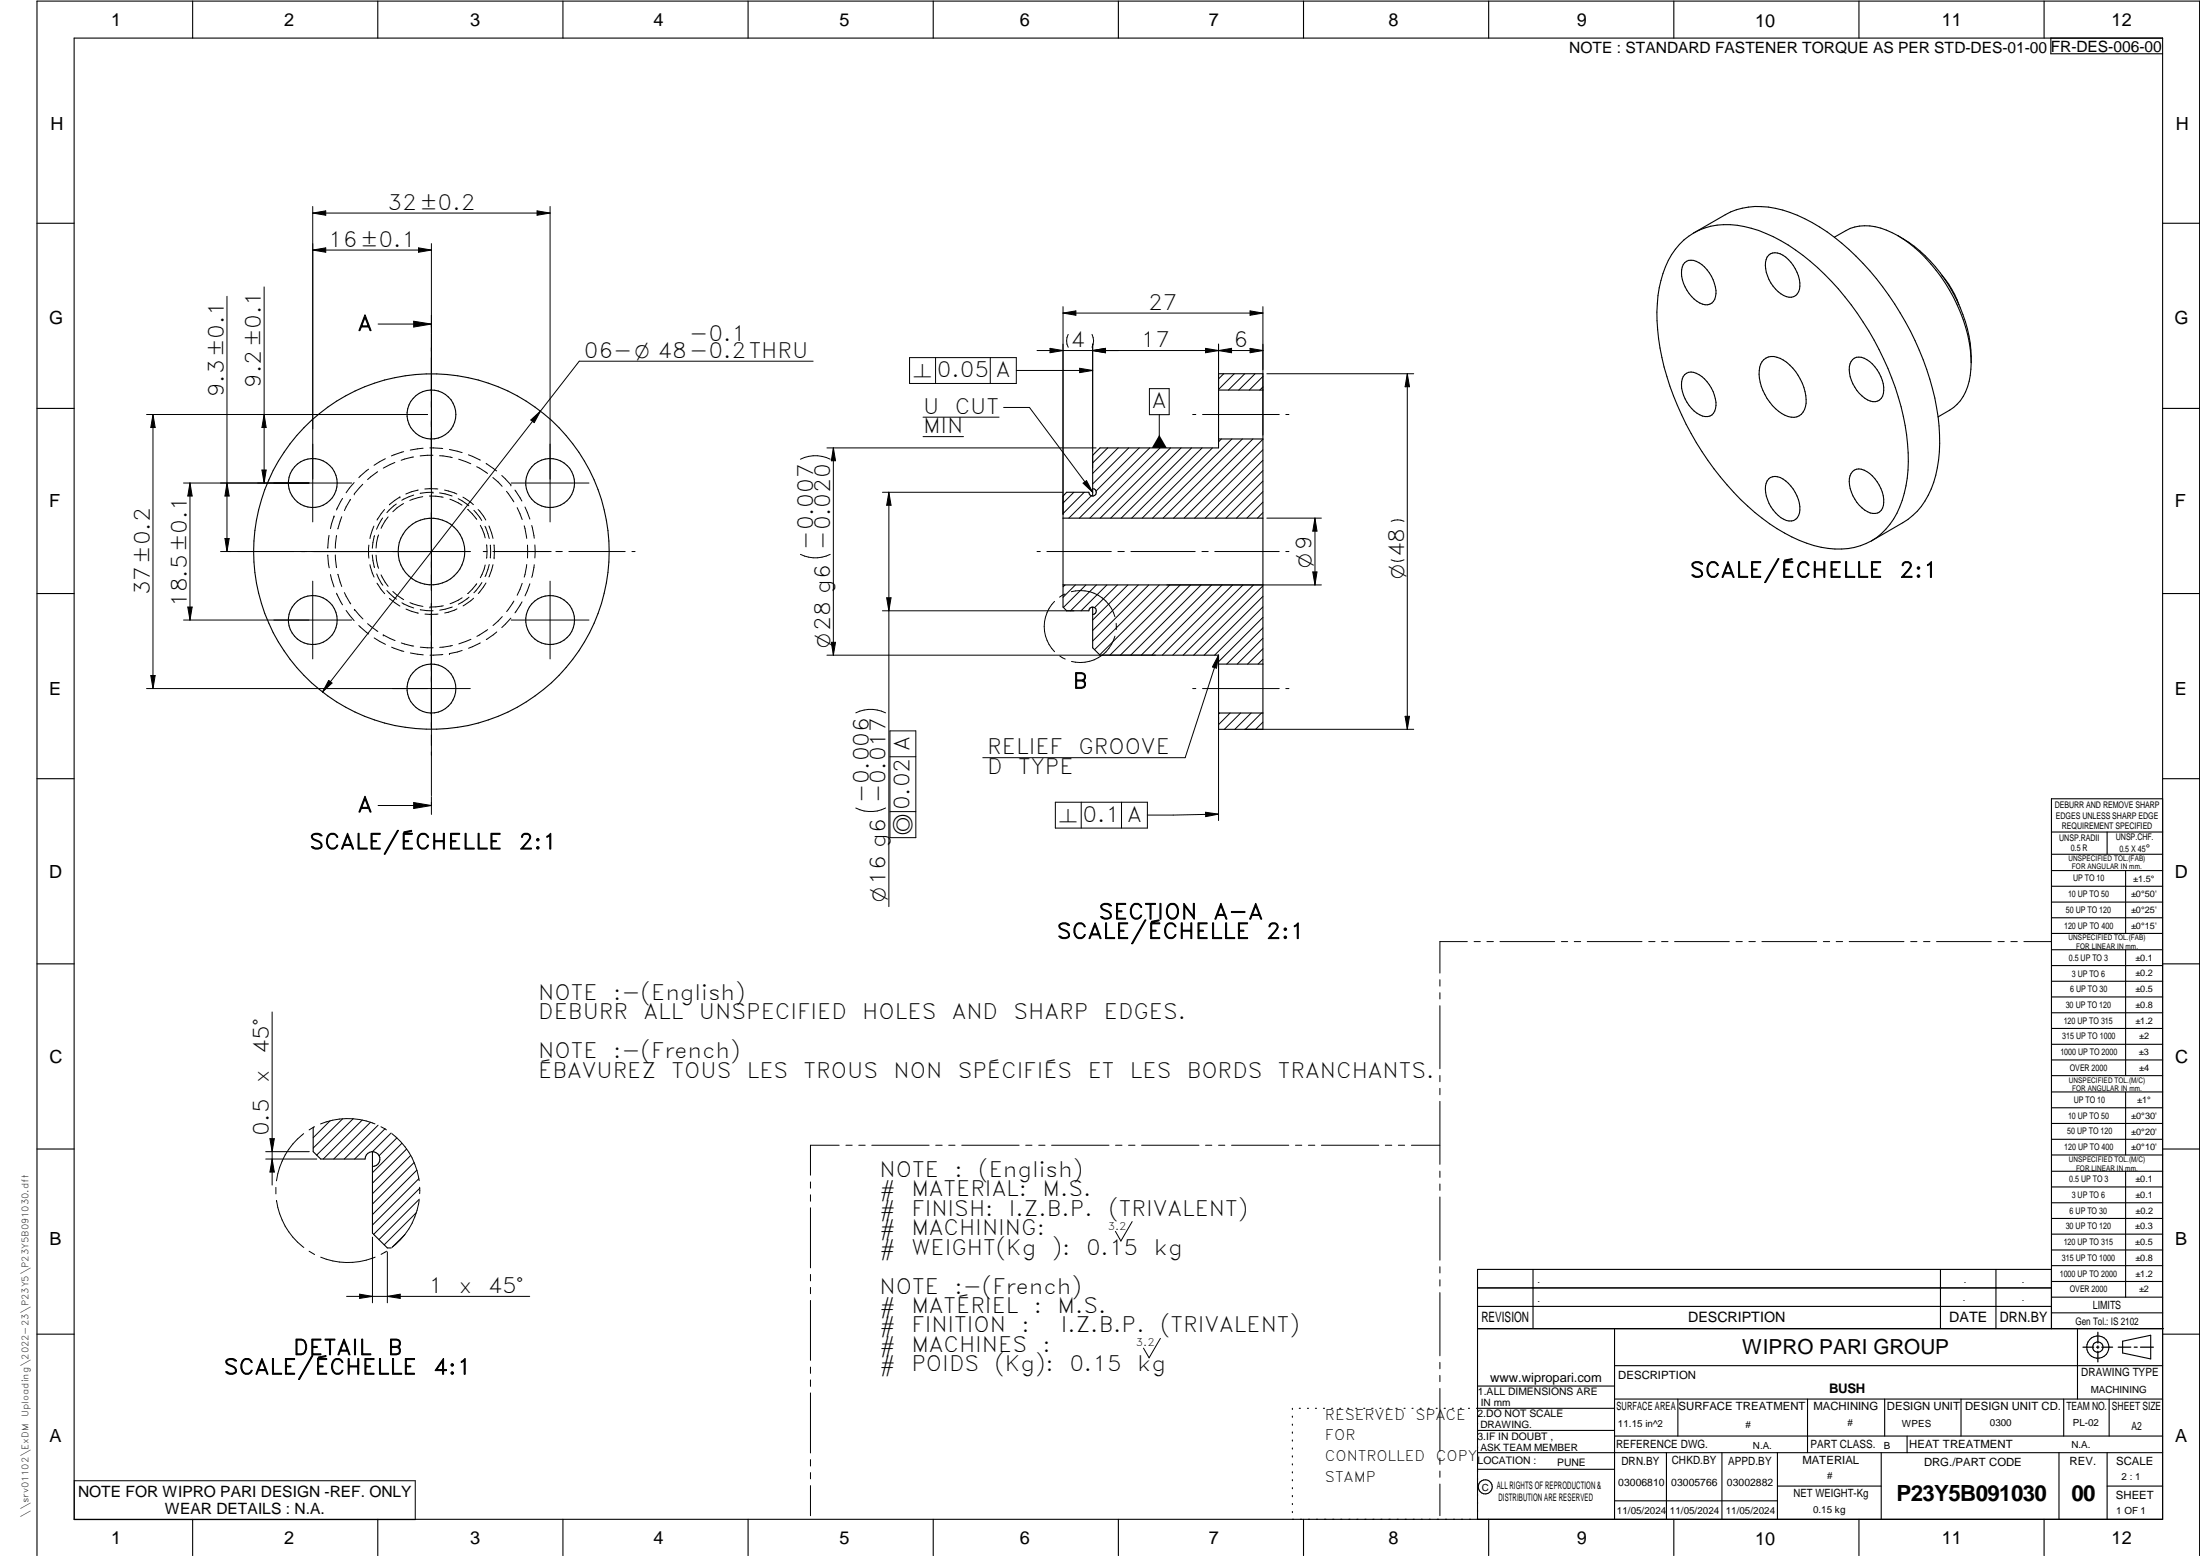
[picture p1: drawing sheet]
<svg xmlns="http://www.w3.org/2000/svg" width="594mm" height="420mm" viewBox="0 0 594 420" stroke-linecap="round" stroke-linejoin="round" font-family="sans-serif">
<g fill="none" stroke="#000" stroke-width=".3">
<path d="M20 10.3h564v400h-564zM52 .3v10M102 .3v10M152 .3v10M202 .3v10M252 .3v10M302 .3v10M352 .3v10M402 .3v10M452 .3v10M502 .3v10M552 .3v10"/>
<path d="M553.8 10.3v4.2h30.2M10 60.3h10M454.9 71a3.4 3.4 0 0 1 4.7 .5 9.8 9.8 0 0 1 3.6 8.6 2.66 2.66 0 0 1-4.2 1.7 9.6 9.6 0 0 1-4.7-9.7zM457.4 62.9l8.5-4.9a20.5 20.5 0 0 1 17.5-.6 55.6 55.6 0 0 1 23.3 17.8 78.4 78.4 0 0 1 16.7 37.4M457.4 62.9a19.3 19.3 0 0 1 15.5-1.3 46.8 46.8 0 0 1 19.8 12.5 78.7 78.7 0 0 1 22.2 43.3 34.9 34.9 0 0 1-3.6 22.8 18.2 18.2 0 0 1-5.9 5.8M457.4 62.9a19.5 19.5 0 0 0-8.9 12.8 48.4 48.4 0 0 0 1.6 26 77.7 77.7 0 0 0 27.8 39.7 33 33 0 0 0 19.4 6.9 17.2 17.2 0 0 0 8.1-2.3M477.6 68.9a3 3 0 0 1 3.9 0 10.1 10.1 0 0 1 4.4 9.2 2.7 2.7 0 0 1-4.2 1.7 9.5 9.5 0 0 1-4.8-9.7zM512.5 63.6a15.2 15.2 0 0 0-12.9-1.9l-4.3 2.4M512.5 63.6a44.3 44.3 0 0 1 19.2 28.7l.6 5.6M512.5 63.6a40.2 40.2 0 0 1 19.8 34.3M524.4 74.3l2.6 3.8 2 4.2M584 60.3h10"/>
<path d="M476.3 97.1a3.9 3.9 0 0 1 4.4-.3 13.4 13.4 0 0 1 6.8 13 3.6 3.6 0 0 1-5.5 2.3 13.4 13.4 0 0 1-6.8-13l.2-.8zM500.2 97.1a3 3 0 0 1 3.9 0 9.9 9.9 0 0 1 4.5 9.2 2.68 2.68 0 0 1-4.3 1.7 9.6 9.6 0 0 1-4.7-9.7zM532.3 97.9a15.1 15.1 0 0 1-4.7 12.1l-4.2 2.6M10 110.3h10M329.1 118.5h11.9M329.1 105.3h11.9M454.9 101.2a2.97 2.97 0 0 1 3.9 0 9.8 9.8 0 0 1 4.4 9.1 2.63 2.63 0 0 1-4.2 1.7 9.5 9.5 0 0 1-4.7-9.7zM523.4 112.6a36.5 36.5 0 0 1-2.7 21.1 17.2 17.2 0 0 1-6.9 7.4l-8.4 4.9M584 110.3h10M287.1 139.9h53.9M295.1 132a1 1 0 0 1 .9 1 1 1 0 0 1-1 1 1 1 0 0 1-1-1.1h-6l-.9 1v30l.9 1h6a1.01 1.01 0 0 1 1.1-1 1.01 1.01 0 0 1 1 1 1.01 1.01 0 0 1-1 1M295.1 133.9v-11l1.9-2h32.1v-20h11.9v96h-11.9v-20h-32.1l-1.9-2v-11"/>
<path d="M477.6 129.3a3.3 3.3 0 0 1 4.6 .6 9.9 9.9 0 0 1 3.7 8.6 2.66 2.66 0 0 1-4.2 1.7 9.5 9.5 0 0 1-4.8-9.7zM500.2 127.3a2.91 2.91 0 0 1 3.9 0 9.4 9.4 0 0 1 4.3 9.9 2.63 2.63 0 0 1-4.1 1 9.5 9.5 0 0 1-4.7-9.7zM287.1 157.9h53.9M10 160.3h10M329.1 179.3h11.9M584 160.3h10M329.1 192.5h11.9M10 210.3h10M584 215.7h-30v143.1M584 210.3h10M554 224.7h30M554 230.7h30"/>
<path d="M554 235.1h30M554 239.3h30M569 224.7v6M574 235.1v17M554 243.6h30M554 247.8h30M554 252.1h30M554 256.5h30M574 256.5v33.9M10 260.3h10M554 260.7h30M554 265h30"/>
<path d="M554 269.2h30M554 273.5h30M554 277.7h30M584 260.3h10M554 282h30M554 286.2h30M554 290.4h30M554 294.9h30M554 299.1h30M574 294.9v17M10 310.3h10M84.6 304.4v6.6l2 2h12a2.01 2.01 0 0 1 2-2 2.01 2.01 0 0 1 2 2 2.01 2.01 0 0 1-2 2"/>
<path d="M100.6 311v22l4 4h1.1M554 303.4h30M554 307.6h30M554 311.9h30M554 316.3h30M574 316.3v34M584 310.3h10M554 320.5h30M554 324.8h30M554 329h30M554 333.2h30M554 337.5h30"/>
<path d="M399 358.8h185.2M399 352.8h155M399 347.8h155M414 342.8v16M436 358.8v51.5M524 342.8v16M539 342.8v16M554 341.8h30M554 346h30M554 350.3h30M554 354.5h30M554 342.8h-155v67.5"/>
<path d="M561 358.8v19M10 360.3h10M399 374.3h37M436 377.8h148M453.1 377.8v10M488.1 377.8v14.5M508.9 377.8v10M529.5 377.8v10M557.3 377.8v10M569.5 377.8v10M573.2 362.2l7.6-1.6v6.3l-7.6-1.6zM584 368.8h-148"/>
<path d="M584 360.3h10M349 380.3v.3M349 382.4v.3M349 384.6v.3M349 386.7v.3M349 388.8v.3M349 391v.3M349 393.1v.3M349 395.3v.3M349 397.4v.3M349 399.5v.3M350.9 380.3h.2"/>
<path d="M353.1 380.3h.2M355.2 380.3h.3M357.4 380.3h.3M359.6 380.3h.3M361.7 380.3h.3M363.9 380.3h.3M366.1 380.3h.3M368.3 380.3h.2M370.4 380.3h.3M372.6 380.3h.3M374.8 380.3h.3M376.9 380.3h.4"/>
<path d="M379.1 380.3h.3M381.3 380.3h.3M383.4 380.3h.4M385.6 380.3h.3M387.8 380.3h.3M390 380.3h.3M392.2 380.3h.3M394.3 380.3h.3M396.5 380.3h.3M398.7 380.3h37.3M399 396.7h37M399 392.3h185"/>
<path d="M399 386.2h37M436 387.8h148M450 392.3v18M465 392.3v18M480 392.3v18M508 392.3v18M515 387.8v4.5M556 392.3v18M569 392.3v18M52 410.3v9.7M102 410.3v9.7M152 410.3v9.7"/>
<path d="M202 410.3v9.7M252 410.3v9.7M302 410.3v9.7M349 401.7v.3M349 403.8v.4M349 406v.3M349 408.1v.3M352 410.3v9.7M402 410.3v9.7M436 405.3h44M452 410.3v9.7M480 401.3h28"/>
<path d="M502 410.3v9.7M552 410.3v9.7M569 401.3h15M10 420v-419.7h584v419.7"/>
<circle cx="116.5" cy="111.9" r="6.6"/>
<circle cx="84.5" cy="130.4" r="6.6"/>
<circle cx="148.6" cy="130.4" r="6.6"/>
<circle cx="116.5" cy="148.9" r="48"/>
<circle cx="116.5" cy="148.9" r="9"/>
<circle cx="84.5" cy="167.4" r="6.6"/>
<circle cx="148.5" cy="167.4" r="6.6"/>
<circle cx="116.5" cy="185.9" r="6.6"/>
<circle cx="566.5" cy="363.7" r="1.39"/>
<circle cx="566.5" cy="363.8" r="3"/>
<circle cx="401.1" cy="401.5" r="1.9"/>
</g>
<g fill="none" stroke="#000" stroke-width=".27">
<path d="M84.4 57.5h64.1M84.4 55.8v85.1M84.4 57.5l3.6-.6v1.2zM145 56.9l3.5 .6-3.5 .6zM148.5 55.8v85.1M71.3 77.5v52.9M84.4 67.5h32.1M84.4 67.5l3.6-.6v1.2zM113 66.9l3.5 .6-3.5 .6zM116.5 65.8v149M61.3 80v68.9M102.1 87.5h14.4"/>
<path d="M111.7 86.7l4.8 .8-4.8 .8zM219.6 97.5h-63.2l-10.4 13.5M245.6 96.6h28.8v6.9h-28.8zM252.6 96.6v6.9M267.4 96.6v6.9M280 94.7h61M283.5 94.1l3.6 .6-3.6 .6zM287.1 84.5l3.4-.6v1.2zM287.1 84.5h53.9M287.1 82.8v56.1M288.5 90.3a3.8 3.8 0 0 0 0 3.5M291.5 99.4l3.6 .6-3.6 .6z"/>
<path d="M294.9 90.3a3.8 3.8 0 0 1 0 3.5M295.1 92.9v33.5M295.1 94.7l3.4-.6v1.2zM325.5 94.1v1.2l7.1-1.2v1.2zM329.1 92.9v11.4M337.6 94.1l3.4 .6-3.4 .5zM337.6 83.9l3.4 .6-3.4 .6zM341 82.8v34.7M39.6 111.9h75.8M41.3 111.9l.6 3.5h-1.2zM41.3 111.9v74M71.3 111.9l.6 3.5h-1.2z"/>
<path d="M143.3 113.4l2.7-2.4-1.7 3.1zM146 111l-58.9 75.9M249.3 112.6h20.5M249.3 117.9h10.9M271 110h7l17.1 22.9M274.4 100h20.7M310.4 104.9h5.3v7.1h-5.3zM313 112v8.9M322.1 111.9h.8M324.7 111.9h20.7M329.8 118.5l-.7 .8M330.4 100.9l-1.4 1.4"/>
<path d="M332.6 118.5l-21.4 21.4M333.3 100.9l-4.3 4.3M335.5 118.5l-21.4 21.4M336.1 100.9l-4.4 4.4M338.3 118.5l-21.4 21.4M338.9 100.9l-4.4 4.4M341 104.5l-.8 .8M341 101.6l-3.7 3.7M341 118.6l-21.3 21.3M342.1 100.9h39.7M347.2 111.9h.9M380 100.9l.6 3.5h-1.2z"/>
<path d="M380 100.9v96M49.6 130.4h45.3M51.3 130.4l.6 3.5h-1.2zM51.3 130.4v37M61.3 130.4l.6 3.5h-1.2zM70.7 126.9h1.2l-.6 3.5zM90.2 139.4h.1M90.2 139.4l-1 3.3M92.3 139.5l-1.1 3.3M92.5 134.6l-1.6 3.1M94.7 134.8l-1.7 3.1M95.6 130.3l-2.1 2.8"/>
<path d="M95.7 133.3h.1M98 130.8l-2.3 2.5M99.5 126.7l-2.6 2.3M102 127.4l-2.7 2.1M103.3 139.9l-1.6 3M103.8 137.6l-2 2.8M104 123.9l-3 1.7M104.8 139.6l-1.9 3.1M106.6 124.9l-3.1 1.5M107 136.1l-2.5 2.3M108 134.2h.1M108 134.2l-2.9 2.1"/>
<path d="M109 136l-1.8 1.1-1.1 1.1M109 122l-3.3 1.1M111.7 123.4l-3.4 .9M111.7 133.7l-3.2 1.4M112.9 132.3l-3.3 1.1M114.2 134.1l-3.5 1M114.3 121l-3.5 .5M114.7 132h3.5M116 133.9l3.7 .4M116.1 120.9l3.4 .2M116.9 122.9l-3.5 .2M116.9 132.9h.1"/>
<path d="M116.9 132.9l-3.5 .3M118.7 123.1l3.4 .5M118.7 133.1l3.4 .8M120.1 132.3l3.3 1.1M121.4 121.4l3.4 .8M121.5 134.8l3.2 1.6M123.7 134.7l2.9 1.9M123.9 124l3.2 1.2M125 134.2l2.8 2.1M126.3 137.5l2.4 2.8M126.5 122.8l3.2 1.4M128 137.8l2.1 2.7"/>
<path d="M128.7 126l2.9 1.8M129.1 137.6l2.1 2.8M131.3 125.1l2.8 2.1M133.1 128.9l2.5 2.4M135.5 128.4l2.5 2.5M136.8 132.7l2 2.8M138 130.9h.1M138 130.4h21M139.1 132.3l1.8 3M139.7 137.1l1.3 3.2M141.8 136.9l1.3 3.3M223.3 120.9h72.7"/>
<path d="M224.2 124a9 9 0 0 0-8.1 0M225 120.9v56M225 120.9l.6 3.5h-1.1zM238.3 132.9h48.7M240 132.9l.6 3.5h-1.2zM240 132.9v111.9M290 132.9l-2.9 2.9M292.5 130.5l.9-.7 1.7 3.1zM292.8 132.9l-5.7 5.8M294.7 133.9l-6.1 6M299.1 120.9l-4 4.1M302 120.9l-6.9 6.9"/>
<path d="M304.8 120.9l-9.7 9.8M307.6 120.9l-11.6 11.7M310.5 120.9l-19 19M313.3 120.9l-19 19M316.1 120.9l-19 19M318.9 120.9l-19 19M321.8 120.9l-19 19M324.6 120.9l-19 19M327.4 120.9l-19 19M341 138.4l-1.5 1.5M341 135.6l-4.3 4.3M341 132.8l-7.1 7.1"/>
<path d="M341 129.9l-10 10M341 127.1l-12.8 12.8M341 124.3l-15.6 15.6M341 121.5l-18.4 18.4M342.1 139.9h14.7M355.1 139.9l.5 3.5h-1.1zM355.1 139.9v18M60.7 145.4h1.2l-.6 3.5zM84.4 156.9v21M88.5 149.9l.4 3.4M88.9 144.6l-.4 3.4M89.2 155.2l1 3.3"/>
<path d="M90.5 149.9l.4 3.4M90.9 144.6l-.4 3.4M91.2 155.1l1.1 3.3M99.6 147.2v3.5M99.9 152.5l1.1 3.3M100.5 149.9l.6 3.4M101 142.1l-1.1 3.3M101.1 144.6l-.6 3.4M101.6 149.9l.1 1.4 .5 2.2M101.7 155l1.7 3M101.8 157.5l2.1 2.8M102.2 144.4l-.5 2.2-.1 1.4"/>
<path d="M102.9 155.2l1.9 3.1M104.5 159.5l2.6 2.3M106.1 159.7l2.9 2.2M127 148.9h-67.4M128.7 157.6l-2.4 2.7M129.7 141.9l1.3 3.3M130.1 157.3l-2.1 2.8M130.5 148.9h.9M131 142.1l1.1 3.3M131 152.6l-.2 1-1.1 2.4M131.2 157.4l-2 2.9M131.4 147.1v3.6"/>
<path d="M132 142l1.1 3.4M132.1 152.4l-1.1 3.3M132.4 147.2v3.5M133.1 148.9h15.7M133.1 152.5l-1.1 3.3M133.4 147.2v3.4M133.4 150.6h.1M141 157.5l-1.3 3.2M141.6 142l.6 3.4M142.2 152.4l-.6 3.4M142.4 147.2v3.5M143.1 157.6l-1.3 3.3"/>
<path d="M143.6 141.9l.7 3.4M144.3 152.5l-.7 3.4M144.4 147.2v3.5M148.5 156.9v21M150.1 148.9h1.7M153.6 148.9h15.2M170.6 148.9h.9M224.2 149.7a9 9 0 0 1-8.1 0M280 148.9h.9M282.7 148.9h17.4M287.6 157.9l-.5 .6M289.3 159.8a9.7 9.7 0 0 1 11.8 6.7"/>
<path d="M290.4 157.9l-3.3 3.4M293.2 157.9l-6.1 6.1M296.1 157.9l-7 7M298.9 157.9l-7 7M301.7 157.9l-6.1 6.2M301.9 148.9h1.7M304.6 157.9l-9.5 9.5M305.4 148.9h17.3M307.4 157.9l-12.3 12.4M310.2 157.9l-15.1 15.2M313 157.9l-17.4 17.5M315.1 157.9h41.7"/>
<path d="M315.9 157.9l-18.9 18.9M318.7 157.9l-19 19M321.5 157.9l-19 19M324.4 157.9l-19.1 19M324.6 148.9h1.7M327.2 157.9l-19 19M328 148.9h17.4M330 157.9l-19 19M332.9 157.9l-19 19M335.7 157.9l-19 19M338.5 157.9l-19 19M341 158.2l-18.7 18.7"/>
<path d="M347.2 148.9h.9M354.5 154.4h1.1l-.5 3.5zM375.7 140.8a4.1 4.1 0 0 1 3.4 0M375.7 151.2a3.8 3.8 0 0 0 3.4 0M50.7 163.9h1.2l-.6 3.5zM90.9 160.2l1.6 3.1M93 160l1.7 3.1M93.5 164.8l2.1 2.8M94.9 167.4h-45.3M95.7 164.5l2.3 2.6M95.7 164.5h.1M96.9 168.9l2.7 2.3"/>
<path d="M99.3 168.4l2.7 2.1M101 172.3l3.1 1.7M103.5 171.4l3.2 1.6M103.5 171.4h.1M105.1 161.6l2.9 2.1M105.7 174.8l3.3 1.1M108.4 173.6l3.3 .9M108.5 162.8l3.2 1.4M109.6 164.5l3.4 1.1M110.7 162.7l3.5 1M110.8 176.3l3.5 .5M113.5 174.8l3.5 .1"/>
<path d="M113.5 164.6l3.5 .3M114.8 165.8h3.5M116.1 163.9h.1M119.6 176.7l-3.5 .2M119.7 163.6l-3.6 .3M121.4 176.5h.1M122.1 163.9l-3.4 .9M122.2 174.3l-3.5 .5M123.4 164.4l-3.3 1.1M124.8 161.4l-3.3 1.6M124.8 175.6l-3.4 .9M126.7 161.2l-2.9 2"/>
<path d="M127.2 172.6l-3.3 1.3M127.9 161.5l-2.9 2.1M129.7 173.6l-3.2 1.4M131.7 170l-2.9 1.8M134.1 170.6l-2.8 2.1M135.6 166.5l-2.5 2.4M138 166.9l-2.5 2.6M138 167.4h21M138.8 162.3l-2 2.8M141 162.5l-1.9 3M223.3 176.9h88.7M224.5 173.4h1.1l-.6 3.5z"/>
<path d="M238.3 164.9h51.7M239.4 161.4h1.2l-.6 3.5zM284.8 162.4a9.7 9.7 0 0 0 0 13.6M286.2 177.1l1.4 .9M287.6 160.4l-1.5 .8M301.1 171.8a9.7 9.7 0 0 1-11.8 6.8M301.4 168.3v1.7M329.1 176.9l-9.1 27.7h-54.6M329.1 176.9l-.6 3.5-1.1-.3zM341 178l-1.3 1.3M341 175.2l-4.1 4.1M341 172.3l-6.9 7"/>
<path d="M341 169.5l-9.7 9.8M341 163.9l-13 13M341 166.7l-11.9 12M341 161l-15.8 15.9M39.6 185.9h87.4M40.7 182.4h1.2l-.6 3.5zM88.8 183.7l.9 .7-2.6 2.5zM239.1 192.5a9 9 0 0 0-8 0M240.3 197.4h7v28.8h-7zM322.1 185.9h.8M324.7 185.9h20.7M329.1 193.6v28"/>
<path d="M329.3 192.5l-.3 .3M332.2 192.5l-3.2 3.2M335 192.5l-4.4 4.4M336.1 196.9h45.7M337.9 192.5l-4.4 4.4M340.6 192.5l-4.3 4.4M341 195l-1.9 1.9M347.2 185.9h.9M379.4 193.4h1.2l-.6 3.5zM102.1 217.5h14.4M111.7 216.7l4.8 .8-4.8 .8zM116.5 215.1v4.8"/>
<path d="M239.1 218.2a9 9 0 0 1-8 0M240.3 219.2h7M240.3 204.3h7M285 216.6h24.8v7h-24.8zM292 216.6v7M302.8 216.6v7M325.5 219.3l3.6 .5-3.5 .7zM329.1 219.8l-19.3 .3M396.2 254.3h-7.4v8.5M398.1 254.3h1.6M401.5 254.3h1.8M405 254.3h14.8"/>
<path d="M421.6 254.3h1.7M425.1 254.3h1.7M428.6 254.3h14.8M445.2 254.3h1.7M448.7 254.3h1.7M452.2 254.3h14.8M468.8 254.3h1.7M472.3 254.3h1.7M475.8 254.3h14.8M492.4 254.3h1.7M495.8 254.3h1.8M499.4 254.3h14.7"/>
<path d="M516 254.3h1.6M519.4 254.3h1.8M522.9 254.3h14.8M539.5 254.3h1.7M543 254.3h1.7M546.5 254.3h7.4M73.5 273.3v46.7M388.8 264.5v1.8M388.8 268.1v1.6M388.8 271.6v17M388.8 290.4v1.7M388.8 293.9v1.7"/>
<path d="M388.8 297.4v17M71.7 313h13.8M71.7 311h11.8M72.9 307.5h1.2l-.6 3.5zM73.5 313l.6 3.5h-1.2zM82 306.1a19.2 19.2 0 0 0-7.3 12.8M84.9 304.2l-1.4 .9M86.6 303.5a19.4 19.4 0 0 1 14.7 0M89.1 302.6l-4.5 4.6M92.5 302.1l-7.9 7.9M95.4 302.1l-9.9 9.8M97.8 302.4l-10.5 10.6"/>
<path d="M100.1 303l-10 10M102.1 303.8l-9.1 9.2M102.9 304.2l1.4 .9M104 304.8l-8.2 8.2M105.6 305.9l-5 5.1M105.8 306.1a19.2 19.2 0 0 1 7.4 12.7M107.2 307.3l-4.8 4.8M108.5 308.7l-7.9 8M109.8 310.3l-9.2 9.2M110.9 312l-10.3 10.3M111.8 313.9l-11.2 11.2M112.6 316l-12 12"/>
<path d="M113.1 318.3l-12.5 12.5M218.9 319.2v1.6M226.6 309.2h-7.7v8.1M228.4 309.2h1.7M231.9 309.2h1.7M235.4 309.2h15.5M252.7 309.2h1.7M256.2 309.2h1.7M259.7 309.2h15.5M277 309.2h1.7M280.5 309.2h1.7M284 309.2h15.5"/>
<path d="M301.2 309.2h1.8M304.8 309.2h1.7M308.3 309.2h15.5M325.5 309.2h1.7M329.1 309.2h1.6M332.6 309.2h15.4M349.8 309.2h1.7M353.3 309.2h1.7M356.8 309.2h15.5M374.1 309.2h1.7M377.6 309.2h1.7M381.1 309.2h7.7"/>
<path d="M388.8 316.2v1.7M388.8 319.7v1.7M74.5 320.6v1.8M74.7 324.2h.1M74.7 324.2a19.1 19.1 0 0 0 7.3 12.6M83.5 337.9l1.5 .9M86.6 339.5a19.4 19.4 0 0 0 14.7 0M100.6 334.1v17.7M104.4 337.9l-1.5 .8M104.6 338v13.8M109.3 333.4l-3.3 3.3M112.4 327.4l-8.6 8.7"/>
<path d="M113.2 324.1a19.1 19.1 0 0 1-7.3 12.7M113.2 323.8l-10.9 10.9M113.3 320.6v1.7M113.4 320.8l-12.5 12.5M218.9 322.6v1.8M218.9 326.1v16.2M305.7 329.9l-3 5.2-1.5-2.6M388.8 323.2v17.1M93.6 350.1h49.4M97.1 349.5l3.5 .6-3.5 .5zM104.6 350.1l3.5-.6v1.1zM218.9 344.1v1.8"/>
<path d="M218.9 347.6v1.7M218.9 351.2v16.1M388.8 342.1v1.6M388.8 345.6v1.7M388.8 349v17.1M218.9 369.1v1.7M218.9 372.6v1.8M218.9 376.1v16.2M313.3 361.4l-3 5.2-1.5-2.6M388.8 367.9v1.7M388.8 371.4v1.7M388.8 374.9v17"/>
<path d="M20.1 399.8h92v10.5h-92zM218.9 394.1v1.8M218.9 397.6v1.7M388.8 393.7v1.7M388.8 397.2v1.7M218.9 401.2v8.1M388.8 400.7v8.6"/>
</g>
<path d="M566.5 359.7v3M562.5 363.8h2.9M566.1 363.8h.7M566.5 363.4v.7M566.5 364.9v2.8M567.6 363.8h2.9M572 363.8h3.4M576.3 363.8h.8M578 363.8h3.5" fill="none" stroke="#000" stroke-width=".34"/>
<g fill="#000">
<path d="M84.4 57.5l3.6-.6v1.2zM145 56.9l3.5 .6-3.5 .6zM84.4 67.5l3.6-.6v1.2zM113 66.9l3.5 .6-3.5 .6zM111.7 86.7l4.8 .8-4.8 .8zM283.5 94.1l3.6 .6-3.6 .6zM287.1 84.5l3.4-.6v1.2zM295.1 94.7l3.4-.6v1.2zM325.5 94.1l3.6 .6-3.6 .6zM329.1 94.7l3.5-.6v1.2zM337.6 94.1l3.4 .6-3.4 .6zM337.6 83.9l3.4 .6-3.4 .6z"/>
<path d="M41.3 111.9l.6 3.5h-1.2zM71.3 111.9l.6 3.5h-1.2zM143.3 113.4l2.7-2.4-1.7 3.1zM291.5 99.4l3.6 .6-3.6 .6zM380 100.9l.6 3.5h-1.2zM51.3 130.4l.6 3.5h-1.2zM61.3 130.4l.6 3.5h-1.2zM70.7 126.9h1.2l-.6 3.5zM225 120.9l.6 3.5h-1.1zM240 132.9l.6 3.5h-1.2zM292.5 130.5l.9-.7 1.7 3.1zM313 117.4l2.1 3.5h-4.1z"/>
<path d="M60.7 145.4h1.2l-.6 3.5zM355.1 139.9l.5 3.5h-1.1zM354.5 154.4h1.1l-.5 3.5zM50.7 163.9h1.2l-.6 3.5zM224.5 173.4h1.1l-.6 3.5zM239.4 161.4h1.2l-.6 3.5zM40.7 182.4h1.2l-.6 3.5zM88.8 183.7l.9 .7-2.6 2.5zM329.1 176.9l-.6 3.5-1.1-.3zM379.4 193.4h1.2l-.6 3.5zM111.7 216.7l4.8 .8-4.8 .8zM325.5 219.3l3.6 .5-3.5 .7z"/>
<path d="M73.5 313l.6 3.5h-1.2zM72.9 307.5h1.2l-.6 3.5zM97.1 349.5l3.5 .6-3.5 .5zM104.6 350.1l3.5-.6v1.1z"/>
</g>
<g font-size="6">
<text x="512.1" y="405.2">P23Y5B091030</text>
<text x="559.4" y="405.2">00</text>
</g>
<g font-size="5.7">
<text x="104.6" y="56.6">32±0.2</text>
<text x="88.6" y="66.6">16±0.1</text>
<text x="310.1" y="83.7">27</text>
<text x="96.6" y="89.3">A</text>
<text x="186.1" y="92.1">-0.1</text>
<text x="289.1" y="93.8">4</text>
<text x="308.1" y="93.8">17</text>
<text x="333.1" y="93.8">6</text>
<text x="157.6" y="96.6">06-O 48-0.2THRU</text>
<text x="253" y="101.8">0.05 A</text>
<text x="60.4" y="107.2" transform="rotate(-90 60.4 107.2)">9.3±0.1</text>
<text x="70.4" y="104.7" transform="rotate(-90 70.4 104.7)">9.2±0.1</text>
<text x="249.3" y="111.8">U</text>
<text x="257.8" y="111.8">CUT</text>
<text x="311.1" y="110.2">A</text>
<text x="249.3" y="117.1">MIN</text>
<text x="219.6" y="148.5" transform="rotate(-90 219.6 148.5)">-0.007</text>
<text x="224.2" y="148.5" transform="rotate(-90 224.2 148.5)">-0.020</text>
<text x="456.3" y="155.9">SCALE/ÉCHELLE</text>
<text x="512.9" y="155.9">2:1</text>
<text x="40.4" y="160.8" transform="rotate(-90 40.4 160.8)">37±0.2</text>
<text x="50.4" y="163.9" transform="rotate(-90 50.4 163.9)">18.5±0.1</text>
<text x="289.7" y="185.9">B</text>
<text x="266.6" y="203.7">RELIEF</text>
<text x="291.2" y="203.7">GROOVE</text>
<text x="266.6" y="209">D</text>
<text x="274.9" y="209">TYPE</text>
<text x="96.6" y="219.3">A</text>
<text x="234.6" y="217" transform="rotate(-90 234.6 217)">-0.006</text>
<text x="239.1" y="217" transform="rotate(-90 239.1 217)">-0.017</text>
<text x="245.6" y="218.8" transform="rotate(-90 245.6 218.8)">0.02 A</text>
<text x="292.3" y="221.9">0.1 A</text>
<text x="83.5" y="229.3">SCALE/ÉCHELLE</text>
<text x="140.1" y="229.3">2:1</text>
<text x="296.7" y="248.2">SECTION</text>
<text x="327.7" y="248.2">A-A</text>
<text x="285.4" y="253.4">SCALE/ÉCHELLE</text>
<text x="341.9" y="253.4">2:1</text>
<text x="145.4" y="270">NOTE</text>
<text x="145.4" y="275.3">DEBURR</text>
<text x="165.6" y="270">:-(English)</text>
<text x="173.8" y="275.3">ALL</text>
<text x="188.7" y="275.3">UNSPECIFIED</text>
<text x="232.8" y="275.3">HOLES</text>
<text x="257" y="275.3">AND</text>
<text x="273.7" y="275.3">SHARP</text>
<text x="298.1" y="275.3">EDGES.</text>
<text x="72.6" y="284.7" transform="rotate(-90 72.6 284.7)">45°</text>
<text x="145.4" y="285.7">NOTE</text>
<text x="165.6" y="285.7">:-(French)</text>
<text x="72.6" y="292.4" transform="rotate(-90 72.6 292.4)">x</text>
<text x="145.4" y="291">ÉBAVUREZ</text>
<text x="181.4" y="291">TOUS</text>
<text x="201.7" y="291">LES</text>
<text x="217" y="291">TROUS</text>
<text x="241.3" y="291">NON</text>
<text x="258.6" y="291">SPÉCIFIÉS</text>
<text x="293.7" y="291">ET</text>
<text x="305.1" y="291">LES</text>
<text x="320.5" y="291">BORDS</text>
<text x="345.1" y="291">TRANCHANTS.</text>
<text x="72.6" y="306.8" transform="rotate(-90 72.6 306.8)">0.5</text>
<text x="237.5" y="317.8">NOTE</text>
<text x="257.7" y="317.8">:</text>
<text x="264.1" y="317.8">(English)</text>
<text x="237.5" y="323">#</text>
<text x="246.1" y="323">MATERIAL:</text>
<text x="281.5" y="323">M.S.</text>
<text x="237.5" y="328.3">#</text>
<text x="246.1" y="328.3">FINISH:</text>
<text x="272.4" y="328.3">I.Z.B.P.</text>
<text x="299.3" y="328.3">(TRIVALENT)</text>
<text x="237.5" y="333.5">#</text>
<text x="246.1" y="333.5">MACHINING:</text>
<text x="237.5" y="338.8">#</text>
<text x="246.1" y="338.8">WEIGHT(Kg</text>
<text x="284" y="338.8">):</text>
<text x="293.3" y="338.8">0.15</text>
<text x="311.6" y="338.8">kg</text>
<text x="115.7" y="349.2">1</text>
<text x="123.9" y="349.2">x</text>
<text x="131.7" y="349.2">45°</text>
<text x="237.5" y="349.3">NOTE</text>
<text x="257.7" y="349.3">:-(French)</text>
<text x="237.5" y="354.5">#</text>
<text x="237.5" y="359.8">#</text>
<text x="246.1" y="359.8">FINITION</text>
<text x="246.1" y="354.5">MATÉRIEL</text>
<text x="275.8" y="359.8">:</text>
<text x="279.2" y="354.5">:</text>
<text x="285.6" y="354.5">M.S.</text>
<text x="286.4" y="359.8">I.Z.B.P.</text>
<text x="313.3" y="359.8">(TRIVALENT)</text>
<text x="79.2" y="365.8">DETAIL</text>
<text x="104.7" y="365.8">B</text>
<text x="237.5" y="365">#</text>
<text x="246.1" y="365">MACHINES</text>
<text x="281.5" y="365">:</text>
<text x="60.4" y="371.1">SCALE/ÉCHELLE</text>
<text x="116.9" y="371.1">4:1</text>
<text x="237.5" y="370.3">#</text>
<text x="246.1" y="370.3">POIDS</text>
<text x="268.5" y="370.3">(Kg):</text>
<text x="288.8" y="370.3">0.15</text>
<text x="307.1" y="370.3">kg</text>
</g>
<text font-size="5.6" x="470.5" y="365.5">WIPRO PARI GROUP</text>
<g font-size="5.4">
<text x="246.7" y="101.8">n</text>
<text x="354.2" y="153.2" transform="rotate(-90 354.2 153.2)">O9</text>
<text x="379.1" y="156.5" transform="rotate(-90 379.1 156.5)">O 48</text>
<text x="224.2" y="175.1" transform="rotate(-90 224.2 175.1)">O28 g6</text>
<text x="286" y="221.9">n</text>
<text x="245.6" y="225.5" transform="rotate(-90 245.6 225.5)">a</text>
<text x="239.1" y="243.6" transform="rotate(-90 239.1 243.6)">O16 g6</text>
</g>
<g font-size="4.9">
<text x="30" y="6.9">1</text>
<text x="76.7" y="6.9">2</text>
<text x="127" y="6.9">3</text>
<text x="176.5" y="6.9">4</text>
<text x="226.7" y="6.9">5</text>
<text x="275.4" y="6.9">6</text>
<text x="326.4" y="6.9">7</text>
<text x="375" y="6.9">8</text>
<text x="425.8" y="6.9">9</text>
<text x="473.9" y="7.3">10</text>
<text x="524.3" y="6.9">11</text>
<text x="570.2" y="6.9">12</text>
<text x="13.6" y="35.1">H</text>
<text x="587.6" y="35.1">H</text>
<text x="13.2" y="87.5">G</text>
<text x="587.2" y="87.5">G</text>
<text x="13.2" y="137">F</text>
<text x="587.2" y="137">F</text>
<text x="13.2" y="187.6">E</text>
<text x="587.2" y="187.6">E</text>
<text x="13.2" y="237">D</text>
<text x="587.2" y="237">D</text>
<text x="13.4" y="287.1">C</text>
<text x="587.4" y="287.1">C</text>
<text x="13.4" y="336.2">B</text>
<text x="587.4" y="336.2">B</text>
<text x="13.4" y="389.3">A</text>
<text x="587.4" y="389.3">A</text>
<text x="30" y="416.9">1</text>
<text x="76.7" y="416.9">2</text>
<text x="127" y="416.9">3</text>
<text x="176.5" y="416.9">4</text>
<text x="226.7" y="416.9">5</text>
<text x="275.4" y="416.9">6</text>
<text x="326.4" y="416.9">7</text>
<text x="375" y="416.9">8</text>
<text x="425.8" y="416.9">9</text>
<text x="473.9" y="417.3">10</text>
<text x="524.3" y="416.9">11</text>
<text x="570.2" y="416.9">12</text>
</g>
<g font-size="4.2">
<text x="423.7" y="14.3">NOTE : STANDARD FASTENER TORQUE AS PER STD-DES-01-00</text>
<text x="553.8" y="14">FR-DES-006-00</text>
<text x="21.1" y="404.3">NOTE FOR WIPRO PARI DESIGN -REF. ONLY</text>
<text x="44.5" y="408.8">WEAR DETAILS : N.A.</text>
</g>
<g font-size="3.9">
<text x="400" y="357.1">REVISION</text>
<text x="455.9" y="357.1">DESCRIPTION</text>
<text x="526.4" y="357.1">DATE</text>
<text x="540" y="357.1">DRN.BY</text>
<text x="357.8" y="383.3">RESERVED</text>
<text x="382.3" y="383.3">SPACE</text>
<text x="357.8" y="388.9">FOR</text>
<text x="357.8" y="394.5">CONTROLLED</text>
<text x="387.8" y="394.5">COPY</text>
<text x="357.8" y="400">STAMP</text>
</g>
<text font-size="3.6" x="493.9" y="376.1">BUSH</text>
<text font-size="3.5" x="402.4" y="373.3">www.wipropari.com</text>
<g font-size="3.1">
<text x="565.1" y="353.5">LIMITS</text>
<text x="562" y="371.7">DRAWING TYPE</text>
<text x="437" y="372.3">DESCRIPTION</text>
<text x="436.5" y="380.8">SURFACE AREA</text>
<text x="453.3" y="380.8">SURFACE TREATMENT</text>
<text x="489.7" y="380.8">MACHINING</text>
<text x="509.5" y="380.8">DESIGN UNIT</text>
<text x="530.6" y="380.8">DESIGN UNIT CD.</text>
<text x="558" y="380.6">TEAM NO.</text>
<text x="570.3" y="380.7">SHEET SIZE</text>
<text x="575.6" y="386.1">A2</text>
<text x="436.4" y="391.1">REFERENCE DWG.</text>
<text x="437.8" y="395.5">DRN.BY</text>
<text x="451.4" y="395.4">CHKD.BY</text>
<text x="466.6" y="395.5">APPD.BY</text>
<text x="486.7" y="395.4">MATERIAL</text>
<text x="488.9" y="390.9">PART CLASS.</text>
<text x="515.6" y="390.9">HEAT TREATMENT</text>
<text x="519.6" y="395.9">DRG./PART CODE</text>
<text x="558.9" y="395.5">REV.</text>
<text x="571.4" y="395.6">SCALE</text>
<text x="484.3" y="404.2">NET WEIGHT-Kg</text>
<text x="571.4" y="404.7">SHEET</text>
</g>
<text font-size="3" x="579.5" y="230.1">°</text>
<g font-size="2.8">
<text x="299.1" y="332.1">3.2</text>
<text x="560.4" y="357.7">Gen Tol.: IS 2102</text>
<text x="306.7" y="363.6">3.2</text>
<text x="399.1" y="376.6">1.ALL DIMENSIONS ARE</text>
<text x="399" y="382.7">2.DO NOT SCALE</text>
<text x="399" y="388.7">3.IF IN DOUBT ,</text>
<text x="399" y="395.4">LOCATION :</text>
<text x="420.5" y="396">PUNE</text>
<text x="404.2" y="402">ALL RIGHTS OF REPRODUCTION &amp;</text>
<text x="437" y="401.2">03006810</text>
<text x="451.3" y="401.2">03005766</text>
<text x="466.3" y="401.2">03002882</text>
<text x="404.7" y="405.4">DISTRIBUTION ARE RESERVED</text>
</g>
<g font-size="2.7">
<text x="564.6" y="376.2">MACHINING</text>
<text x="399.9" y="379.7">IN mm</text>
<text x="399.7" y="385.7">DRAWING.</text>
<text x="436.9" y="385.4">11.15 in^2</text>
<text x="471.4" y="385.5">#</text>
<text x="498.9" y="385">#</text>
<text x="513.6" y="385.3">WPES</text>
<text x="537.3" y="385.1">0300</text>
<text x="559.7" y="385.1">PL-02</text>
<text x="399.7" y="391.8">ASK TEAM MEMBER</text>
<text x="473.4" y="391.2">N.A.</text>
<text x="508.7" y="391.2">B</text>
<text x="559.3" y="391.1">N.A.</text>
<text x="493.4" y="399.5">#</text>
<text x="572.8" y="399.7">2 : 1</text>
<text x="400.1" y="402.5">C</text>
<text x="436.6" y="408.7">11/05/2024</text>
<text x="450.9" y="408.8">11/05/2024</text>
<text x="466" y="408.9">11/05/2024</text>
<text x="489.6" y="408.5">0.15 kg</text>
<text x="571.4" y="408.7">1 OF 1</text>
</g>
<g font-size="2.5">
<text x="554.9" y="218.3">DEBURR AND REMOVE SHARP</text>
<text x="555.2" y="221">EDGES UNLESS SHARP EDGE</text>
<text x="556.1" y="227.1">UNSP.RADII</text>
<text x="556.8" y="223.8">REQUIREMENT SPECIFIED</text>
<text x="571.4" y="226.9">UNSP.CHF.</text>
<text x="559.2" y="229.9">0.5 R</text>
<text x="572.3" y="230.1">0.5 X 45</text>
<text x="559.8" y="238">UP TO 10</text>
<text x="576.1" y="238.1">±1.5°</text>
<text x="558.5" y="242.2">10 UP TO 50</text>
<text x="575.5" y="242.3">±0°50'</text>
<text x="557.4" y="250.7">120 UP TO 400</text>
<text x="557.9" y="246.5">50 UP TO 120</text>
<text x="575.5" y="250.7">±0°15'</text>
<text x="575.5" y="246.5">±0°25'</text>
<text x="558.7" y="259.4">0.5 UP TO 3</text>
<text x="559.5" y="263.7">3 UP TO 6</text>
<text x="576.6" y="263.6">±0.2</text>
<text x="576.6" y="259.4">±0.1</text>
<text x="559" y="267.9">6 UP TO 30</text>
<text x="576.6" y="267.9">±0.5</text>
<text x="557.8" y="272.2">30 UP TO 120</text>
<text x="576.6" y="272.2">±0.8</text>
<text x="556.9" y="280.7">315 UP TO 1000</text>
<text x="557.3" y="276.4">120 UP TO 315</text>
<text x="576.6" y="276.4">±1.2</text>
<text x="577.7" y="280.7">±2</text>
<text x="556.4" y="284.9">1000 UP TO 2000</text>
<text x="577.6" y="284.9">±3</text>
<text x="558.9" y="289.2">OVER 2000</text>
<text x="577.7" y="289.3">±4</text>
<text x="560" y="297.9">UP TO 10</text>
<text x="577.1" y="297.9">±1°</text>
<text x="558.5" y="302.1">10 UP TO 50</text>
<text x="575.5" y="302.1">±0°30'</text>
<text x="557.4" y="310.6">120 UP TO 400</text>
<text x="558.2" y="306.3">50 UP TO 120</text>
<text x="575.5" y="310.6">±0°10'</text>
<text x="575.5" y="306.4">±0°20'</text>
<text x="558.8" y="319.2">0.5 UP TO 3</text>
<text x="559.4" y="323.4">3 UP TO 6</text>
<text x="576.6" y="319.2">±0.1</text>
<text x="576.6" y="323.5">±0.1</text>
<text x="558.9" y="327.7">6 UP TO 30</text>
<text x="576.7" y="327.7">±0.2</text>
<text x="557.8" y="332">30 UP TO 120</text>
<text x="576.6" y="332">±0.3</text>
<text x="556.8" y="340.5">315 UP TO 1000</text>
<text x="557.3" y="336.3">120 UP TO 315</text>
<text x="576.6" y="336.3">±0.5</text>
<text x="576.6" y="340.5">±0.8</text>
<text x="415.2" y="346.4">.</text>
<text x="530.3" y="346.5">.</text>
<text x="545.9" y="346.4">.</text>
<text x="556.2" y="344.7">1000 UP TO 2000</text>
<text x="576.6" y="344.7">±1.2</text>
<text x="415.2" y="351.5">.</text>
<text x="530" y="351.3">.</text>
<text x="545.9" y="351.4">.</text>
<text x="558.9" y="349">OVER 2000</text>
<text x="577.6" y="349">±2</text>
</g>
<g font-size="2.4">
<text x="7.7" y="382.7" transform="rotate(-90 7.7 382.7)">Uploading\2022-23\P23Y5\P23Y5B091030.dft</text>
<text x="7.7" y="409.8" transform="rotate(-90 7.7 409.8)">\\srv01102\ExDM</text>
</g>
<g font-size="2.1">
<text x="558.5" y="232.4">UNSPECIFIED TOL.(FAB)</text>
<text x="559.5" y="234.7">FOR ANGULAR IN mm.</text>
<text x="558.6" y="253.9">UNSPECIFIED TOL.(FAB)</text>
<text x="560.7" y="256.3">FOR LINEAR IN mm.</text>
<text x="558.7" y="292.3">UNSPECIFIED TOL.(M/C)</text>
<text x="559.6" y="294.7">FOR ANGULAR IN mm.</text>
<text x="558.7" y="313.7">UNSPECIFIED TOL.(M/C)</text>
<text x="560.6" y="316.1">FOR LINEAR IN mm.</text>
</g>
</svg>
